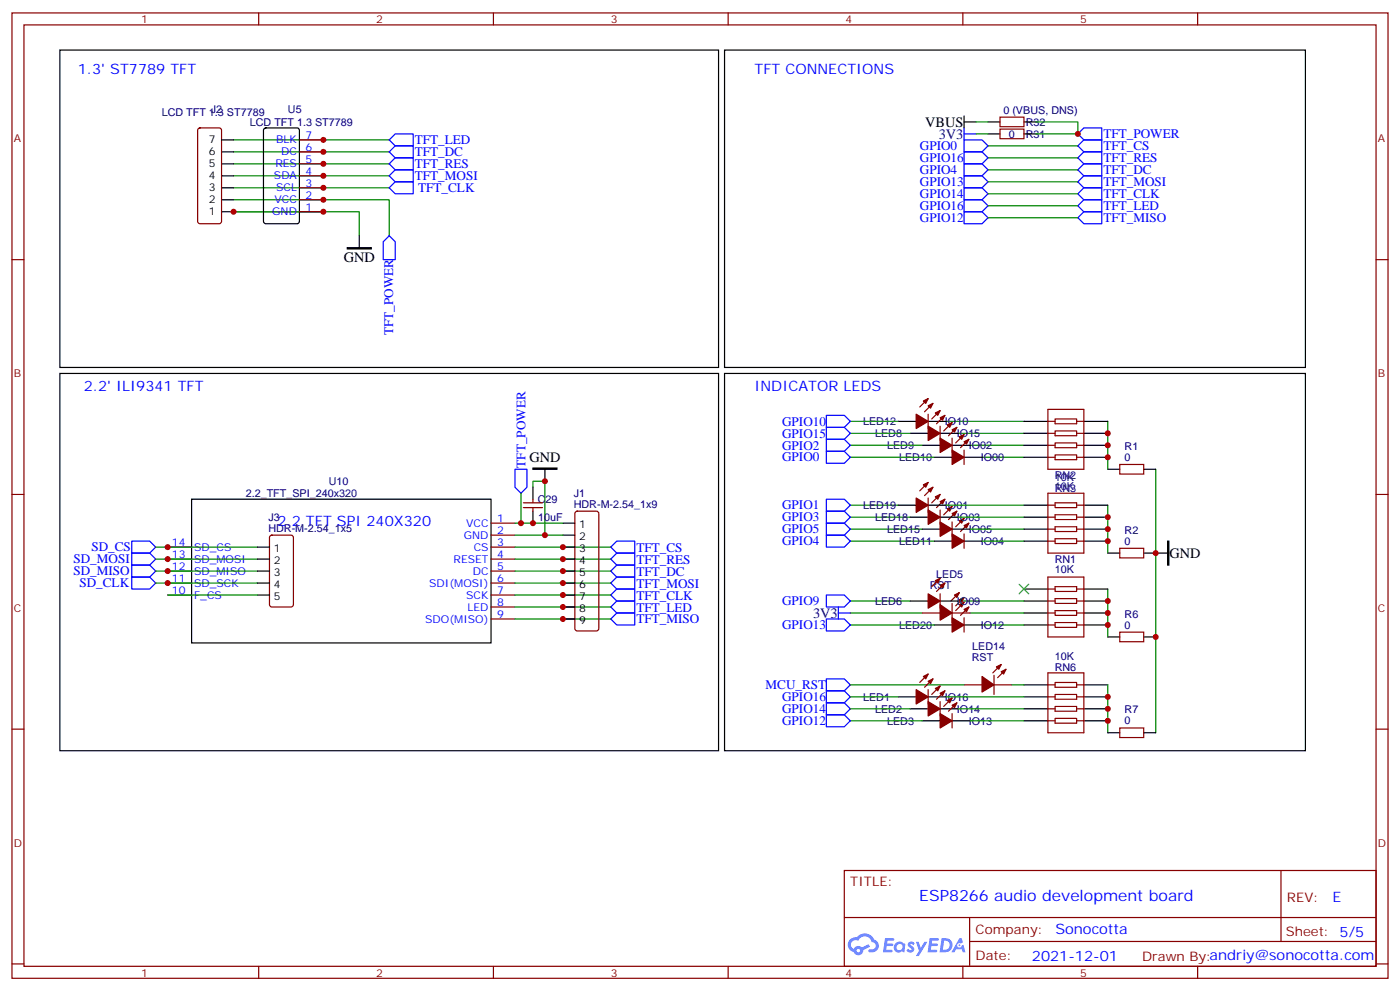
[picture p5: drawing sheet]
<svg xmlns="http://www.w3.org/2000/svg" width="412mm" height="292mm" viewBox="0 0 412 292" stroke-linecap="round" stroke-linejoin="round" font-family="sans-serif">
<g fill="none" stroke="#870000" stroke-width=".35">
<path d="M3.5 3.8h405.4v284.3h-405.4zM7.1 7.3h398.2v277.3h-398.2zM76.2 3.8v3.5M145.3 3.8v3.5M214.5 3.8v3.5M283.6 3.8v3.5M352.8 3.8v3.5M3.5 76.5h3.6M405.3 76.5h3.6M3.5 145.6h3.6M405.3 145.6h3.6M3.5 214.8h3.6"/>
<path d="M405.3 214.8h3.6M248.7 256.4h156.6v28.2h-156.6zM377.3 256.4v20.9M248.7 270.2h156.5M285.6 277.3h119.6M285.6 270.2v14.2M3.5 283.9h3.6M76.2 284.6v3.5M145.3 284.6v3.5M214.5 284.6v3.5M283.6 284.6v3.5M352.8 284.6v3.5"/>
<path d="M405.3 283.9h3.6"/>
</g>
<g fill="#5487ff">
<path d="M267.7 277.6a1.22 1.22 0 0 1 1.7 .2l-.4 .6a.47 .47 0 0 0-.3-.4 .47 .47 0 0 0-.5 .2l.1 .2a1.14 1.14 0 0 1 .8 1.8 1.14 1.14 0 0 1-1.9 0l-.2-.2 .5-.6 .7 .5a.29 .29 0 0 0 .3-.3 .29 .29 0 0 0-.2-.3 1.04 1.04 0 0 1-.6-1.7z"/>
<path d="M260.7 276.3h2.4l.3 .2-.2 .5-1.8 .1-.1 .8h1.5l.3 .4-.3 .4h-1.6l-.2 1.1h1.7l.2 .3-.2 .3-2.6 .1z"/>
<path d="M273.8 276.3h2.4l.3 .2-.1 .5-1.8 .1-.2 .8h1.6l.3 .4-.4 .4h-1.6l-.1 1.1h1.7l.2 .3-.2 .3-2.6 .1z"/>
<path d="M282.6 276.3h.7l.3 1.3-.6 .3a.69 .69 0 0 0-1 .3 .69 .69 0 0 0 .4 .9 .69 .69 0 0 0 .9-.6l.5-.2 .6 2.2h-.8l-.2-.9h-1.8l-.5 .9h-.8z"/>
<path d="M269.8 277.4h.8l.6 1.8 1.1-1.8h.9l-2.6 4.2h-.8l.9-1.5z"/>
<path d="M277.4 276.3l-.6 4.2h1.3a2.11 2.11 0 0 0 2.5-2.1 2.11 2.11 0 0 0-2.5-2.1zM278.1 277.1a1.39 1.39 0 0 1 1.7 1.4 1.39 1.39 0 0 1-1.8 1.3h-.3z"/>
<path d="M263.7 277.9a1.54 1.54 0 0 0-.1 2.2 1.54 1.54 0 0 0 2.2 .1l.6 .3 .3-2.3-.2-.3h-.4a1.49 1.49 0 0 0-2.4 0zM264 278.9a.94 .94 0 0 1 1.8 0 .94 .94 0 0 1-1.8 0z"/>
<path d="M250.4 276.7a2.18 2.18 0 0 0 1.1 3.7 1.44 1.44 0 0 0 1.6 .9 1.44 1.44 0 0 0 1.2-1.4l2-1.1-.5-.7-1.9 1a1.47 1.47 0 0 0-2.4 .4 1.39 1.39 0 0 1-.7-1.9 1.39 1.39 0 0 1 2-.5 2.12 2.12 0 0 1 2.2-1.3 2.12 2.12 0 0 1 1.9 1.7 1.14 1.14 0 0 1 1.1 1.4 1.14 1.14 0 0 1-1.7 .7 .43 .43 0 0 0-.5 .4 .43 .43 0 0 0 .4 .5 1.98 1.98 0 0 0 2.5-1.2 1.98 1.98 0 0 0-1.2-2.6 3.1 3.1 0 0 0-5.3-.6l-.9 .1zM252.3 280a.55 .55 0 0 1 1.1 0 .55 .55 0 0 1-1.1 0z"/>
<circle cx="282.6" cy="278.4" r=".26"/>
</g>
<g fill="none" stroke="#008700" stroke-width=".35">
<path d="M287.5 35.9h3.5M287.5 39.4h3.5M305.2 35.9h12.3v3.5h-12.3M68.8 58.8h45.9v10.6M68.8 41.2h45.9M68.8 55.3h45.9M68.8 51.8h45.9M68.8 48.3h45.9M68.8 44.7h45.9M291 57.1h26.5M291 53.6h26.5M291 50h26.5"/>
<path d="M291 46.5h26.5M291 43h26.5M95.2 62.4h-26.4h37v7M291 64.1h26.5M291 60.6h26.5M250.5 131.2h21.1M250.5 134.7h24.7M250.5 124.1h14.1M250.5 127.6h17.6M278.7 124.1h22.9M282.2 127.6h19.4M285.8 131.2h15.8"/>
<path d="M289.3 134.7h12.3M326.3 124.1v14.1M340.4 138.2v77.6M153.5 145.3v8.8h-1.8M153.5 154.1h12.3M157 143.5v-1.8h3.5v15.9h-8.8M160.5 157.6h5.3M250.5 155.9h21.1M250.5 159.4h24.7M250.5 152.3h17.6M250.5 148.8h14.1M278.7 148.8h22.9"/>
<path d="M282.2 152.3h19.4M285.8 155.9h15.8M289.3 159.4h12.3M326.3 148.8v14.1M45.9 171.7h29.9M45.9 168.2h29.9M45.9 164.7h29.9M45.9 161.1h29.9M49.4 175.3h26.4M151.7 178.8h28.2M151.7 175.3h28.2M151.7 171.7h28.2"/>
<path d="M151.7 168.2h28.2M151.7 164.7h28.2M151.7 161.1h28.2M250.5 177h17.6M282.2 177h19.4M326.3 173.5v14.1M151.7 182.3h28.2M250.5 180.6h21.1M250.5 184.1h24.7M285.8 180.6h15.8M289.3 184.1h12.3M250.5 201.7h33.5"/>
<path d="M250.5 205.2h14.1M250.5 208.8h17.6M250.5 212.3h21.1M278.7 205.2h22.9M282.2 208.8h19.4M285.8 212.3h15.8M298.1 201.7h3.5M326.3 201.7v14.1"/>
</g>
<g fill="none" stroke="#000" stroke-width=".35">
<path d="M17.6 14.7h194.1v93.5h-194.1zM213.4 14.7h171.1v93.5h-171.1zM77.8 37.9l.5-.2h9.2l.6 .4 .1 27.1-.5 .6-9.4 .1-.6-.5-.1-27zM284 35.9h3.5M284 34.1v3.6M291 35.9h3.6M291 39.4h3.6M301.6 35.9h3.6M301.6 39.4h3.6M65.3 44.7h3.5M65.3 48.3h3.5M65.3 51.8h3.5"/>
<path d="M65.3 55.3h3.5M65.3 58.8h3.5M65.3 41.2h3.5M65.3 62.4h3.5M105.8 69.4v3.6M17.6 110h194.1v111.1h-194.1zM213.4 110h171.1v111.1h-171.1zM160.5 138.2v3.5M264.6 124.1h5.3M268.1 127.6h5.3M271.6 131.2h5.3M273.4 124.1h5.3"/>
<path d="M275.2 134.7h5.3M276.9 127.6h5.3M280.5 131.2h5.3M284 134.7h5.3M301.6 134.7h7.1M301.6 131.2h7.1M301.6 127.6h7.1M301.6 124.1h7.1M319.3 134.7h7M319.3 131.2h7M319.3 127.6h7M319.3 124.1h7"/>
<path d="M326.3 138.2h3.5M336.9 138.2h3.5M56.4 147h88.2v42.4h-88.2zM157 143.5v3.5M157 150.6v3.5M165.8 154.1h3.5M165.8 157.6h3.5M264.6 148.8h5.3M268.1 152.3h5.3M271.6 155.9h5.3M273.4 148.8h5.3M275.2 159.4h5.3"/>
<path d="M276.9 152.3h5.3M280.5 155.9h5.3M284 159.4h5.3M301.6 159.4h7.1M301.6 155.9h7.1M301.6 152.3h7.1M301.6 148.8h7.1M319.3 159.4h7M319.3 155.9h7M319.3 152.3h7M319.3 148.8h7M75.8 161.1h3.6"/>
<path d="M75.8 164.7h3.6M75.8 168.2h3.6M75.8 171.7h3.6M75.8 175.3h3.6M165.8 161.1h3.5M165.8 164.7h3.5M165.8 168.2h3.5M165.8 171.7h3.5M165.8 175.3h3.5M165.8 178.8h3.5M268.1 177h5.3M276.9 177h5.3"/>
<path d="M301.6 173.5h7.1M301.6 177h7.1M319.3 173.5h7M319.3 177h7M326.3 162.9h3.5M336.9 162.9h7.1M165.8 182.3h3.5M275.2 184.1h5.3M284 184.1h5.3M301.6 184.1h7.1M301.6 180.6h7.1M319.3 184.1h7"/>
<path d="M319.3 180.6h7M326.3 187.6h3.5M336.9 187.6h3.5M264.6 205.2h5.3M268.1 208.8h5.3M271.6 212.3h5.3M273.4 205.2h5.3M276.9 208.8h5.3M280.5 212.3h5.3M301.6 212.3h7.1M301.6 208.8h7.1M301.6 205.2h7.1"/>
<path d="M301.6 201.7h7.1M319.3 212.3h7M319.3 208.8h7M319.3 205.2h7M319.3 201.7h7M326.3 215.8h3.5M336.9 215.8h3.5"/>
</g>
<g fill="none" stroke="#870000" stroke-width=".35">
<path d="M58.4 37.9l.5-.2h5.7l.6 .4 .1 27.1-.3 .5-.4 .2h-5.7l-.5-.2-.2-.5v-26.8zM294.6 38h7v2.9h-7zM294.6 34.5h7v2.8h-7zM88.2 58.8h7M88.2 55.3h7M88.2 51.8h7M88.2 48.3h7M88.2 44.7h7M88.2 41.2h7M88.2 62.4h7M273.4 117.4l-2.5 2.5M274.8 118.8l-2.5 2.5"/>
<path d="M273.4 122v4.2M276.9 120.9l-2.4 2.5M276.9 125.5v4.3M278.3 122.3l-2.4 2.5M280.5 124.5l-2.5 2.4M280.5 129v4.3M281.9 125.9l-2.5 2.4M284 128l-2.5 2.5M284 132.6v4.2M285.4 129.4l-2.5 2.5M308.7 124.1h2.1M308.7 120.6h10.6v17.6h-10.6z"/>
<path d="M308.7 134.7h2.1M308.7 127.6h2.1M308.7 131.2h2.1M310.8 134h6.3v1.4h-6.3zM310.8 130.5h6.3v1.4h-6.3zM310.8 126.9h6.3v1.4h-6.3zM310.8 123.4h6.3v1.4h-6.3zM317.1 124.1h2.2M317.1 134.7h2.2M317.1 127.6h2.2M317.1 131.2h2.2M329.8 136.8h7.1v2.8h-7.1z"/>
<path d="M79.6 157.8l.5-.2h5.6l.7 .5v20l-.4 .6-5.9 .1-.7-.5v-20zM144.6 154.1h7.1M144.6 157.6h7.1M154.2 148.1h5.6M154.2 149.5h5.6M157 147v1.1M157 149.5v1.1M169.6 150.8l.4-.2h5.7l.5 .2 .2 .5v33.8l-.2 .5-.5 .2h-5.7l-.5-.2-.2-.5v-33.8zM273.4 146.7v4.2M273.4 142.1l-2.5 2.5M274.8 143.5l-2.5 2.5M276.9 150.2v4.2"/>
<path d="M276.9 145.6l-2.4 2.5M278.3 147l-2.4 2.5M280.5 153.7v4.3M280.5 149.2l-2.5 2.4M281.9 150.6l-2.5 2.4M284 157.3v4.2M284 152.7l-2.5 2.5M285.4 154.1l-2.5 2.5M308.7 145.3h10.6v17.6h-10.6zM308.7 159.4h2.1M308.7 148.8h2.1M308.7 155.9h2.1"/>
<path d="M308.7 152.3h2.1M310.8 148.1h6.3v1.4h-6.3zM310.8 151.6h6.3v1.4h-6.3zM310.8 155.2h6.3v1.4h-6.3zM310.8 158.7h6.3v1.4h-6.3zM317.1 159.4h2.2M317.1 148.8h2.2M317.1 155.9h2.2M317.1 152.3h2.2M49.4 161.1h7M49.4 164.7h7M49.4 168.2h7"/>
<path d="M49.4 171.7h7M49.4 175.3h7M144.6 161.1h7.1M144.6 164.7h7.1M144.6 168.2h7.1M144.6 171.7h7.1M144.6 175.3h7.1M144.6 178.8h7.1M276.9 174.9v4.2M276.9 170.3l-2.4 2.5M278.3 171.7l-2.4 2.5M280.5 177.7v5.7"/>
<path d="M282.6 174.6l-2.5 2.4M284 177.4l-2.5 2.4M284 176l-2.5 2.4M285.4 178.8l-2.5 2.5M308.7 170h10.6v17.6h-10.6zM308.7 173.5h2.1M308.7 177h2.1M310.8 172.8h6.3v1.4h-6.3zM310.8 176.3h6.3v1.4h-6.3zM310.8 179.8h6.3v1.5h-6.3zM317.1 173.5h2.2M317.1 177h2.2"/>
<path d="M329.8 161.5h7.1v2.8h-7.1zM144.6 182.3h7.1M271.6 180.6h5.3M273.4 198.5l-2.5 2.5M274.8 200l-2.5 2.4M280.5 180.6h5.3M284 182v4.2M292.8 198.9v5.6M294.9 195.7l-2.4 2.5M296.3 197.1l-2.4 2.5M308.7 198.2h10.6v17.6h-10.6zM308.7 184.1h2.1"/>
<path d="M308.7 180.6h2.1M310.8 183.4h6.3v1.4h-6.3zM317.1 184.1h2.2M317.1 180.6h2.2M329.8 186.2h7.1v2.8h-7.1zM273.4 203.1v4.3M276.9 206.7v4.2M276.9 202.1l-2.4 2.4M278.3 203.5l-2.4 2.5M280.5 210.2v4.2M280.5 205.6l-2.5 2.5M281.9 207l-2.5 2.5"/>
<path d="M284 201.7h5.3M292.8 201.7h5.3M308.7 201.7h2.1M308.7 212.3h2.1M308.7 205.2h2.1M308.7 208.8h2.1M310.8 211.6h6.3v1.4h-6.3zM310.8 208.1h6.3v1.4h-6.3zM310.8 204.5h6.3v1.5h-6.3zM310.8 201h6.3v1.4h-6.3zM317.1 201.7h2.2M317.1 212.3h2.2"/>
<path d="M317.1 205.2h2.2M317.1 208.8h2.2M329.8 214.4h7.1v2.8h-7.1z"/>
</g>
<path d="M102.3 73h7.1v.3h-7.1zM157 137.9h7v.3h-7zM344 159.4h.3v7h-.3z" fill="#000" stroke="#000" stroke-width=".35"/>
<g fill="none" stroke="#00f" stroke-width=".35">
<path d="M284 39.4h3.5M284 37.7v3.5M317.5 39.4l1.8-1.7h5.3v3.5h-5.3zM114.7 48.3l1.7-1.8h5.3v3.5h-5.3zM114.7 44.7l1.7-1.7h5.3v3.5h-5.3zM114.7 55.3l1.7-1.7h5.3v3.5h-5.3zM114.7 41.2l1.7-1.8h5.3v3.6h-5.3zM116.4 50h5.3v3.6h-5.3l-1.7-1.8zM284 48.3h5.3l1.7 1.7-1.7 1.8h-5.3zM284 41.2h5.3l1.7 1.8-1.7 1.7h-5.3zM284 55.3h5.3l1.7 1.8-1.7 1.7h-5.3zM284 44.7h5.3l1.7 1.8-1.7 1.8h-5.3z"/>
<path d="M284 58.8h5.3l1.7 1.8-1.7 1.8h-5.3zM284 51.8h5.3l1.7 1.8-1.7 1.7h-5.3zM317.5 57.1l1.8-1.8h5.3v3.5h-5.3zM317.5 53.6l1.8-1.8h5.3v3.5h-5.3zM317.5 50l1.8-1.7h5.3v3.5h-5.3zM317.5 46.5l1.8-1.8h5.3v3.6h-5.3zM317.5 43l1.8-1.8h5.3v3.5h-5.3zM114.7 69.4l1.7 1.8v5.3h-3.5v-5.3zM284 62.4h5.3l1.7 1.7-1.7 1.8h-5.3zM317.5 64.1l1.8-1.7h5.3v3.5h-5.3zM317.5 60.6l1.8-1.8h5.3v3.6h-5.3zM151.7 138.2h3.5v5.3l-1.7 1.8-1.8-1.8z"/>
<path d="M243.4 125.9h5.3l1.8 1.7-1.8 1.8h-5.3zM243.4 129.4h5.3l1.8 1.8-1.8 1.7h-5.3zM243.4 132.9h5.3l1.8 1.8-1.8 1.8h-5.3zM243.4 122.3h5.3l1.8 1.8-1.8 1.8h-5.3zM38.8 159.4h5.3l1.8 1.7-1.8 1.8h-5.3zM181.7 159.4h5.3v3.5h-5.3l-1.8-1.8zM243.4 157.6h5.3l1.8 1.8-1.8 1.7h-5.3zM243.4 154.1h5.3l1.8 1.8-1.8 1.7h-5.3zM243.4 150.6h5.3l1.8 1.7-1.8 1.8h-5.3zM243.4 147h5.3l1.8 1.8-1.8 1.8h-5.3zM38.8 162.9h5.3l1.8 1.8-1.8 1.7h-5.3zM38.8 166.4h5.3l1.8 1.8-1.8 1.8h-5.3z"/>
<path d="M38.8 170h5.3l1.8 1.7-1.8 1.8h-5.3zM179.9 164.7l1.8-1.8h5.3v3.5h-5.3zM179.9 168.2l1.8-1.8h5.3v3.6h-5.3zM179.9 171.7l1.8-1.7h5.3v3.5h-5.3zM179.9 178.8l1.8-1.8h5.3v3.6h-5.3zM181.7 173.5h5.3v3.5h-5.3l-1.8-1.7zM243.4 175.3h5.3l1.8 1.7-1.8 1.8h-5.3zM246.9 178.8v3.5M181.7 180.6h5.3v3.5h-5.3l-1.8-1.8zM243.4 200h5.3l1.8 1.7-1.8 1.8h-5.3zM243.4 182.3h5.3l1.8 1.8-1.8 1.7h-5.3zM246.9 180.6h3.6"/>
<path d="M243.4 203.5h5.3l1.8 1.7-1.8 1.8h-5.3zM243.4 207h5.3l1.8 1.8-1.8 1.7h-5.3zM243.4 210.5h5.3l1.8 1.8-1.8 1.8h-5.3z"/>
</g>
<g fill="#870000" stroke="#870000" stroke-width=".35">
<path d="M269.9 122l3.5 2.1-3.5 2.1z"/>
<path d="M273.4 119.5l1.4-.7-.7 1.4z"/>
<path d="M272 118.1l1.4-.7-.7 1.4z"/>
<path d="M273.4 125.5l3.5 2.1-3.5 2.2z"/>
<path d="M276.9 123l1.4-.7-.7 1.5z"/>
<path d="M275.5 121.6l1.4-.7-.7 1.4z"/>
<path d="M276.9 129l3.6 2.2-3.6 2.1z"/>
<path d="M280.5 126.6l1.4-.7-.7 1.4z"/>
<path d="M279 125.2l1.5-.7-.7 1.4z"/>
<path d="M280.5 132.6l3.5 2.1-3.5 2.1z"/>
<path d="M284 130.1l1.4-.7-.7 1.4z"/>
<path d="M282.6 128.7l1.4-.7-.7 1.4z"/>
<path d="M280.5 157.3l3.5 2.1-3.5 2.1z"/>
<path d="M284 154.8l1.4-.7-.7 1.4z"/>
<path d="M282.6 153.4l1.4-.7-.7 1.4z"/>
<path d="M276.9 153.7l3.6 2.2-3.6 2.1z"/>
<path d="M280.5 151.3l1.4-.7-.7 1.4z"/>
<path d="M279 149.9l1.5-.7-.7 1.4z"/>
<path d="M273.4 150.2l3.5 2.1-3.5 2.1z"/>
<path d="M276.9 147.7l1.4-.7-.7 1.4z"/>
<path d="M275.5 146.3l1.4-.7-.7 1.4z"/>
<path d="M269.9 146.7l3.5 2.1-3.5 2.1z"/>
<path d="M273.4 144.2l1.4-.7-.7 1.4z"/>
<path d="M272 142.8l1.4-.7-.7 1.4z"/>
<path d="M280.5 182l3.5 2.1-3.5 2.1z"/>
<path d="M284 179.5l1.4-.7-.7 1.4z"/>
<path d="M282.6 178.1l1.4-.7-.7 1.4z"/>
<path d="M294.9 197.8l1.4-.7-.7 1.4z"/>
<path d="M293.5 196.4l1.4-.7-.7 1.4z"/>
<path d="M289.3 199.2l3.5 2.5-3.5 2.1z"/>
<path d="M269.9 203.1l3.5 2.1-3.5 2.2z"/>
<path d="M273.4 200.7l1.4-.7-.7 1.4z"/>
<path d="M272 199.2l1.4-.7-.7 1.5z"/>
<path d="M273.4 206.7l3.5 2.1-3.5 2.1z"/>
<path d="M276.9 204.2l1.4-.7-.7 1.4z"/>
<path d="M275.5 202.8l1.4-.7-.7 1.4z"/>
<path d="M276.9 210.2l3.6 2.1-3.6 2.1z"/>
<path d="M280.5 207.7l1.4-.7-.7 1.4z"/>
<path d="M279 206.3l1.5-.7-.7 1.4z"/>
<path d="M282.6 176.7l1.4-.7-.7 1.4z"/>
<path d="M281.2 175.3l1.4-.7-.7 1.4z"/>
<path d="M276.9 178.1l3.6 2.5-3.6 2.1z"/>
<path d="M273.4 174.9l3.5 2.1-3.5 2.1z"/>
<path d="M276.9 172.4l1.4-.7-.7 1.4z"/>
<path d="M275.5 171l1.4-.7-.7 1.4z"/>
</g>
<path d="M300.2 172.1l2.8 2.8M303 172.1l-2.8 2.8" fill="none" stroke="#3c3" stroke-width=".35"/>
<g fill="#c00">
<circle cx="68.8" cy="62.4" r=".88"/>
<circle cx="95.3" cy="62.4" r=".88"/>
<circle cx="165.8" cy="161.1" r=".88"/>
<circle cx="165.8" cy="164.7" r=".88"/>
<circle cx="165.8" cy="168.2" r=".88"/>
<circle cx="165.8" cy="171.7" r=".88"/>
<circle cx="165.8" cy="175.3" r=".88"/>
<circle cx="165.8" cy="178.8" r=".88"/>
<circle cx="165.8" cy="182.3" r=".88"/>
<circle cx="160.5" cy="157.6" r=".88"/>
<circle cx="153.5" cy="154.1" r=".88"/>
<circle cx="95.3" cy="58.8" r=".88"/>
<circle cx="95.3" cy="41.2" r=".88"/>
<circle cx="95.3" cy="44.7" r=".88"/>
<circle cx="95.3" cy="48.3" r=".88"/>
<circle cx="95.3" cy="51.8" r=".88"/>
<circle cx="95.3" cy="55.3" r=".88"/>
<circle cx="326.3" cy="127.6" r=".88"/>
<circle cx="326.3" cy="131.2" r=".88"/>
<circle cx="326.3" cy="134.7" r=".88"/>
<circle cx="326.3" cy="159.4" r=".88"/>
<circle cx="326.3" cy="155.9" r=".88"/>
<circle cx="326.3" cy="152.3" r=".88"/>
<circle cx="326.3" cy="177" r=".88"/>
<circle cx="326.3" cy="180.6" r=".88"/>
<circle cx="326.3" cy="184.1" r=".88"/>
<circle cx="317.5" cy="39.4" r=".88"/>
<circle cx="340.4" cy="162.9" r=".88"/>
<circle cx="326.3" cy="205.2" r=".88"/>
<circle cx="326.3" cy="208.8" r=".88"/>
<circle cx="326.3" cy="212.3" r=".88"/>
<circle cx="49.4" cy="164.7" r=".88"/>
<circle cx="49.4" cy="168.2" r=".88"/>
<circle cx="49.4" cy="171.7" r=".88"/>
<circle cx="49.4" cy="161.1" r=".88"/>
<circle cx="160.5" cy="141.7" r=".88"/>
<circle cx="157" cy="154.1" r=".88"/>
<circle cx="340.4" cy="187.6" r=".88"/>
</g>
<text font-size="4.6" fill="#00f" x="270.8" y="265.4">ESP8266 audio development board</text>
<g font-size="4.2" fill="#00f">
<text x="22.9" y="21.8">1.3' ST7789 TFT</text>
<text x="222.2" y="21.8">TFT CONNECTIONS</text>
<text x="24.7" y="115.3">2.2' ILI9341 TFT</text>
<text x="222.2" y="115.3">INDICATOR LEDS</text>
<text x="81.7" y="154.8">2.2 TFT SPI 240X320</text>
<text x="392.5" y="265.7">E</text>
<text x="310.9" y="275.2">Sonocotta</text>
<text x="304" y="283">2021-12-01</text>
</g>
<g font-size="4.2">
<text x="272.5" y="37.3">VBUS</text>
<text x="101.2" y="77.3">GND</text>
<text x="155.9" y="136.2">GND</text>
<text x="344.5" y="164.4">GND</text>
</g>
<g font-size="4.2" fill="#000080">
<text x="276.5" y="40.8">3V3</text>
<text x="239.5" y="182">3V3</text>
</g>
<g font-size="3.9" fill="#00f">
<text x="325" y="40.8">TFT_POWER</text>
<text x="122.2" y="46.1">TFT_DC</text>
<text x="122.2" y="42.5">TFT_LED</text>
<text x="271" y="44.2">GPIO0</text>
<text x="271" y="47.8">GPIO16</text>
<text x="325" y="47.8">TFT_RES</text>
<text x="325" y="44.3">TFT_CS</text>
<text x="122.2" y="49.6">TFT_RES</text>
<text x="122.2" y="53.1">TFT_MOSI</text>
<text x="271" y="51.2">GPIO4</text>
<text x="325" y="51.4">TFT_DC</text>
<text x="123.2" y="56.6">TFT_CLK</text>
<text x="271" y="58.3">GPIO14</text>
<text x="271" y="54.7">GPIO13</text>
<text x="325" y="58.4">TFT_CLK</text>
<text x="325" y="54.9">TFT_MOSI</text>
<text x="271" y="61.9">GPIO16</text>
<text x="271" y="65.3">GPIO12</text>
<text x="325" y="65.5">TFT_MISO</text>
<text x="325" y="61.9">TFT_LED</text>
<text x="115.8" y="98.7" transform="rotate(-90 115.8 98.7)">TFT_POWER</text>
<text x="230.4" y="125.3">GPIO10</text>
<text x="230.4" y="128.9">GPIO15</text>
<text x="154.8" y="137.7" transform="rotate(-90 154.8 137.7)">TFT_POWER</text>
<text x="230.4" y="132.4">GPIO2</text>
<text x="230.4" y="135.9">GPIO0</text>
<text x="230.4" y="153.6">GPIO3</text>
<text x="230.4" y="150">GPIO1</text>
<text x="230.4" y="160.6">GPIO4</text>
<text x="230.4" y="157.1">GPIO5</text>
<text x="21.6" y="165.9">SD_MOSI</text>
<text x="26.9" y="162.4">SD_CS</text>
<text x="187.4" y="162.5">TFT_CS</text>
<text x="187.4" y="166">TFT_RES</text>
<text x="21.6" y="169.4">SD_MISO</text>
<text x="23.4" y="173">SD_CLK</text>
<text x="187.4" y="169.5">TFT_DC</text>
<text x="187.4" y="173.1">TFT_MOSI</text>
<text x="187.4" y="176.6">TFT_CLK</text>
<text x="230.4" y="178.3">GPIO9</text>
<text x="187.4" y="180.1">TFT_LED</text>
<text x="187.4" y="183.6">TFT_MISO</text>
<text x="230.4" y="185.3">GPIO13</text>
<text x="225.5" y="202.9">MCU_RST</text>
<text x="230.4" y="206.5">GPIO16</text>
<text x="230.4" y="210">GPIO14</text>
<text x="230.4" y="213.5">GPIO12</text>
</g>
<g font-size="3.9" fill="#800">
<text x="250.5" y="261">TITLE:</text>
<text x="379.1" y="265.7">REV:</text>
<text x="287.4" y="275.2">Company:</text>
<text x="378.7" y="275.8">Sheet: 5/5</text>
<text x="287.4" y="282.9">Date:</text>
<text x="336.4" y="282.9">Drawn By:andriy@sonocotta.com</text>
</g>
<g font-size="3.2" fill="#800">
<text x="41.6" y="6.8">1</text>
<text x="110.8" y="6.8">2</text>
<text x="179.9" y="6.8">3</text>
<text x="249.1" y="6.8">4</text>
<text x="318.2" y="6.8">5</text>
<text x="4.1" y="41.9">A</text>
<text x="405.9" y="41.9">A</text>
<text x="4.1" y="111.1">B</text>
<text x="405.9" y="111.1">B</text>
<text x="4.1" y="180.2">C</text>
<text x="405.9" y="180.2">C</text>
<text x="4.1" y="249.3">D</text>
<text x="405.9" y="249.3">D</text>
<text x="41.6" y="287.6">1</text>
<text x="110.8" y="287.6">2</text>
<text x="179.9" y="287.6">3</text>
<text x="249.1" y="287.6">4</text>
<text x="318.2" y="287.6">5</text>
</g>
<g font-size="3.2" fill="#000080">
<text x="47.6" y="34.1">LCD TFT 1.3 ST7789</text>
<text x="62.1" y="33.3">J2</text>
<text x="84.8" y="33.4">U5</text>
<text x="295.6" y="33.5">0 (VBUS, DNS)</text>
<text x="73.6" y="37.1">LCD TFT 1.3 ST7789</text>
<text x="297.2" y="40.6">0</text>
<text x="302.1" y="40.6">R31</text>
<text x="302.1" y="37.1">R32</text>
<text x="254.3" y="125.3">LED12</text>
<text x="278.4" y="125.3">IO10</text>
<text x="257.8" y="128.8">LED8</text>
<text x="281.9" y="128.8">IO15</text>
<text x="261.3" y="132.3">LED9</text>
<text x="264.8" y="135.9">LED10</text>
<text x="285.4" y="132.3">IO02</text>
<text x="288.9" y="135.9">IO00</text>
<text x="331.3" y="135.7">0</text>
<text x="331.3" y="132.5">R1</text>
<text x="96.8" y="142.8">U10</text>
<text x="310.7" y="141.7">10K</text>
<text x="310.7" y="141">RN2</text>
<text x="72.4" y="146.5">2.2_TFT_SPI_240x320</text>
<text x="158.4" y="148.2">C29</text>
<text x="169" y="146.3">J1</text>
<text x="169" y="149.5">HDR-M-2.54_1x9</text>
<text x="254.3" y="150">LED19</text>
<text x="278.4" y="150">IO01</text>
<text x="310.7" y="144.9">RN3</text>
<text x="310.7" y="144.2">10K</text>
<text x="79" y="153.4">J3</text>
<text x="158.5" y="153.5">10uF</text>
<text x="257.8" y="153.5">LED18</text>
<text x="281.9" y="153.5">IO03</text>
<text x="79" y="156.6">HDR-M-2.54_1x5</text>
<text x="261.3" y="157">LED15</text>
<text x="264.8" y="160.6">LED11</text>
<text x="285.4" y="157">IO05</text>
<text x="288.9" y="160.6">IO04</text>
<text x="331.3" y="160.4">0</text>
<text x="331.3" y="157.2">R2</text>
<text x="310.7" y="165.7">RN1</text>
<text x="273.9" y="173.5">RST</text>
<text x="275.8" y="170.2">LED5</text>
<text x="310.7" y="168.9">10K</text>
<text x="257.8" y="178.2">LED6</text>
<text x="281.9" y="178.2">IO09</text>
<text x="264.8" y="185.2">LED20</text>
<text x="288.9" y="185.2">IO12</text>
<text x="331.3" y="185.1">0</text>
<text x="331.3" y="181.9">R6</text>
<text x="286.4" y="191.4">LED14</text>
<text x="286.2" y="194.7">RST</text>
<text x="310.7" y="194.4">10K</text>
<text x="310.7" y="197.6">RN6</text>
<text x="254.3" y="206.4">LED1</text>
<text x="257.8" y="209.9">LED2</text>
<text x="278.4" y="206.4">IO16</text>
<text x="281.9" y="209.9">IO14</text>
<text x="261.3" y="213.5">LED3</text>
<text x="285.4" y="213.5">IO13</text>
<text x="331.3" y="213.4">0</text>
<text x="331.3" y="210.1">R7</text>
</g>
<g font-size="3.2" fill="#00f">
<text x="90" y="40.9">7</text>
<text x="81.4" y="42.3">BLK</text>
<text x="82.8" y="45.8">DC</text>
<text x="90" y="47.9">5</text>
<text x="90" y="44.4">6</text>
<text x="80.7" y="52.8">SDA</text>
<text x="81.1" y="49.3">RES</text>
<text x="90" y="51.4">4</text>
<text x="80.9" y="59.9">VCC</text>
<text x="81.3" y="56.4">SCL</text>
<text x="90" y="58.5">2</text>
<text x="90" y="55">3</text>
<text x="80.2" y="63.4">GND</text>
<text x="90" y="62">1</text>
<text x="137.3" y="155.2">VCC</text>
<text x="146.4" y="153.7">1</text>
<text x="50.6" y="160.8">14</text>
<text x="136.7" y="158.7">GND</text>
<text x="146.4" y="157.3">2</text>
<text x="146.4" y="160.8">3</text>
<text x="50.6" y="164.3">13</text>
<text x="50.6" y="167.9">12</text>
<text x="57.1" y="162.2">SD_CS</text>
<text x="57.1" y="165.7">SD_MOSI</text>
<text x="133.6" y="165.7">RESET</text>
<text x="139.5" y="162.2">CS</text>
<text x="146.4" y="164.3">4</text>
<text x="146.4" y="167.9">5</text>
<text x="50.6" y="171.4">11</text>
<text x="57.1" y="169.3">SD_MISO</text>
<text x="57.1" y="172.8">SD_SCK</text>
<text x="126.4" y="172.8">SDI(MOSI)</text>
<text x="139.3" y="169.3">DC</text>
<text x="146.4" y="171.4">6</text>
<text x="50.6" y="174.9">10</text>
<text x="57.1" y="176.3">F_CS</text>
<text x="137.4" y="176.3">SCK</text>
<text x="137.7" y="179.8">LED</text>
<text x="146.4" y="174.9">7</text>
<text x="146.4" y="178.4">8</text>
<text x="125.3" y="183.4">SDO(MISO)</text>
<text x="146.4" y="182">9</text>
</g>
<g font-size="3.2">
<text x="61.5" y="45.8">6</text>
<text x="61.5" y="42.3">7</text>
<text x="61.5" y="49.3">5</text>
<text x="61.5" y="52.8">4</text>
<text x="61.5" y="56.4">3</text>
<text x="61.5" y="59.9">2</text>
<text x="61.5" y="63.4">1</text>
<text x="170.6" y="155.5">1</text>
<text x="170.6" y="159">2</text>
<text x="80.7" y="162.6">1</text>
<text x="80.7" y="166.1">2</text>
<text x="170.6" y="162.6">3</text>
<text x="170.6" y="166.1">4</text>
<text x="80.7" y="169.6">3</text>
<text x="80.7" y="173.1">4</text>
<text x="170.6" y="169.6">5</text>
<text x="170.6" y="173.1">6</text>
<text x="80.7" y="176.7">5</text>
<text x="170.6" y="176.7">7</text>
<text x="170.6" y="180.2">8</text>
<text x="170.6" y="183.7">9</text>
</g>
</svg>
